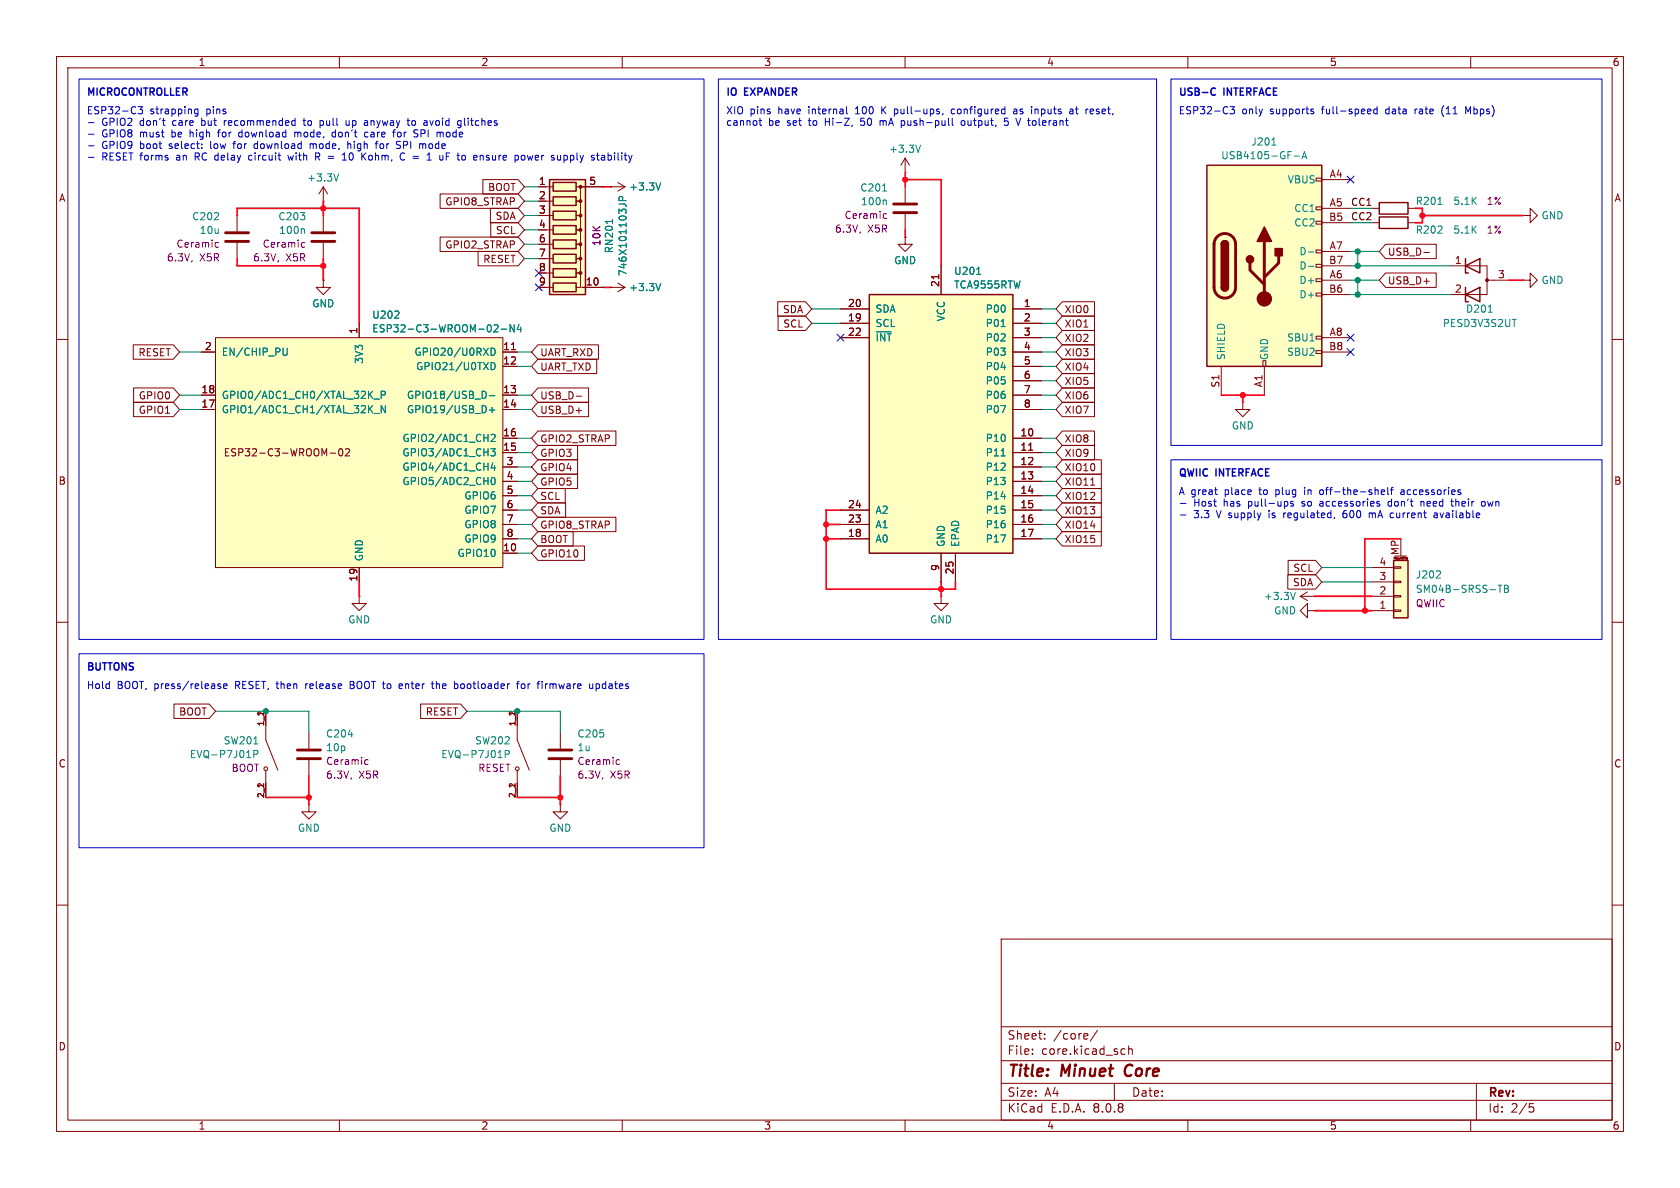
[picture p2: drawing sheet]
<svg xmlns="http://www.w3.org/2000/svg" width="297mm" height="210mm" viewBox="0 0 297 210" stroke-linecap="round" stroke-linejoin="round" font-family="sans-serif">
<g fill="none" stroke="#840000" stroke-width=".18">
<path d="M10 10h277v190h-277zM12 12h273v186h-273zM60 10v2M110 10v2M160 10v2M210 10v2M260 10v2M107.9 33h.1M107.9 33h2.6M109.2 32.3l1.3 .7M110.5 33l-1.3 .8M242.6 39.4h1.2"/>
<path d="M248.9 39.4h1.3M10 60h2M285 60h2M10 110h2M285 110h2M91.4 125.7v5.1l2.2 5.3M91.4 136.3v4.7M10 160h2M177 166h108v32h-108zM285 160h2M60 198v2M110 198v2"/>
<path d="M160 198v2M177 194.5h108M177 191.5h108M177 187.5h108M177 181.5h108M182.5 186.3v.1M182.5 185.5v.1M184.7 183.6v.1M184.7 182.8v.1M192.1 182.7l.2 .4-.7 .1M192.2 183.6l-.1 .1M194 182.1l-1.3 2"/>
<path d="M197 191.5v3M198.5 185.4l.4 .1M198.9 186.3l-.4 .1M199.5 185.5l.2-.1 .4 .1 .1 .9M199.5 184.9v1.5M210 198v2M260 198v2M261 191.5v6.5M270.4 195.1h.7M270.5 195.7h.4l.3 .3-.2 .5-.5 .1"/>
<circle cx="91.4" cy="135.9" r=".33"/>
</g>
<path d="M199.1 188.5a1.27 1.27 0 0 0 0 1.6" fill="none" stroke="#840000" stroke-width=".4"/>
<path d="M243.8 38.4h5.1v2h-5.1z" fill="none" stroke="#840000" stroke-width=".25"/>
<path d="M116.8 32.3l-.4 1.3M89.3 133.3h.6l.1-.2v-.3l-.7-.1v1.2" fill="none" stroke="#008484" stroke-width=".18"/>
<path d="M38.1 59.7h50.8v40.6h-50.8z" fill="#ffffc2"/>
<g fill="none" stroke="#840000" stroke-width=".18">
<path d="M41.9 38.1v2.8M57.1 35.6h.1M57.1 33l.8 1.3M57.1 33v2.6M57.1 38.1v2.8M57.1 33l-.7 1.3M160 33v2.8M160 37.8v2.8M242.6 36.8h1.2M248.9 36.8h1.3M38.1 59.7h50.8v40.6h-50.8zM41.9 42.9v2.8"/>
<path d="M57.1 49.5v1.3h-1.2l1.2 1.3 1.3-1.3h-1.3M57.1 49.5h.1M57.1 42.9v2.8M63.5 57.2v2.5M107.9 50.8h.1M107.9 50.8h2.6M109.2 50l1.3 .8M110.5 50.8l-1.3 .8M160 41.9v1.3h1.3l-1.3 1.3-1.3-1.3h1.3M160 41.9h.1M256.5 47h6.4v5.1h-6.4M262.9 49.5h3.8"/>
<path d="M269.2 49.5h1.3v-1.2l1.3 1.2-1.3 1.3v-1.3M269.2 49.5h.1M35.6 62.2h2.5M35.6 69.9h2.5M35.6 72.4h2.5M60 79.4l.2-.1a.68 .68 0 0 1 .4 .7 .68 .68 0 0 1-.4 .6l-.2-.1-.1-.4zM61.1 79.4l.5-.1 .2 .4-.8 .9h.8M88.9 62.2h2.5M88.9 64.8h2.5M88.9 69.9h2.5M88.9 72.4h2.5M88.9 77.5h2.5"/>
<path d="M90.4 61.8h.7M219.7 71.1v1.3h1.3l-1.3 1.3-1.3-1.3h1.3M219.7 71.1h.1M58.4 80.1h.9M88.9 97.8h2.5M88.9 80h2.5M88.9 82.6h2.5M88.9 85.1h2.5M88.9 87.6h2.5M88.9 90.2h2.5M88.9 92.7h2.5M88.9 95.3h2.5"/>
<path d="M63.5 105.4v1.3h1.3l-1.3 1.3-1.3-1.3h1.3M63.5 105.4h.1M63.5 100.3v2.6M231.1 108v1.2l-1.2-1.2 1.2-1.3v1.3h1.3M232.4 108h.1M47 125.7v5.1l2.1 5.3M47 136.3v4.7M54.6 129.5v2.8M54.6 134.4v2.8M99.1 129.5v2.8M99.1 134.4v2.8M54.6 142.2v1.3h-1.3l1.3 1.3 1.3-1.3h-1.3"/>
<path d="M54.6 142.2h.1M99.1 142.2v1.3h-1.3l1.3 1.3 1.2-1.3h-1.2M99.1 142.2h.1"/>
<circle cx="47" cy="135.9" r=".33"/>
</g>
<g fill="none" stroke="#008484" stroke-width=".18">
<path d="M59.9 30.7l-.5 1.3M156 33.8h.7M156.5 35.4l.2 .1v.7M254.2 36.1h.7M53.6 40.4l.2 .2v.7M69.7 56.3h.8M70.5 55.1v.4M87.5 57.4l.4 .1 .2 .3-.8 .9h.8M88.6 58.2h1M90.9 57.4v1.3l-.7-1.3v1.3M91.7 57.3l-.3 1h.8M92.1 57.8v.9"/>
<path d="M116.8 50.1l-.4 1.3M263.1 55.2h.7M267.3 56.5h.8M50.8 61.5l-.1 1.2-.2 .1-.3-.1M66.1 73.1h1M66.1 70.6h1M67.4 69.8h.6l.1-.2v-.3l-.7-.1v1.2M68.1 71.7v1.3l-.7-1.3v1.3M85.7 69.2l.3 .5-.3 .7M86.5 69.9h1M86.5 72.5h1M86.8 79.3h.7l-.4 .5 .4 .1v.6l-.2 .1-.5-.1"/>
<path d="M86.8 61.5a.64 .64 0 0 1 .7 .7 .64 .64 0 0 1-.7 .6zM86.8 64.1a.64 .64 0 0 1 .7 .6 .64 .64 0 0 1-.7 .6zM86.8 76.9l.5-.1 .2 .3-.7 .9h.7M87 72v1M86.9 84.5l.2-.1a.68 .68 0 0 1 .5 .6 .68 .68 0 0 1-.5 .7l-.2-.2-.1-.3zM87.1 81.8l-.3 .9h.8M87.4 82.3v.8M44.9 133.3h.6l.1-.2-.1-.3-.6-.1v1.2M44.9 131.5h.7M61.6 129.9h.8"/>
</g>
<path d="M158 37.6h4.1M158 36.1h4.1M39.9 41.1h4M39.9 42.7h4M55.1 41.1h4.1M55.1 42.7h4.1M52.6 134.1h4M52.6 132.6h4M97 134.1h4.1M97 132.6h4.1" fill="none" stroke="#840000" stroke-width=".51"/>
<path d="M156.4 37.8h.3M156.7 38.6h-.3M38.3 42.9h.3M38.6 43.6l-.3 .1M53.5 42.9h.4M53.9 43.6l-.4 .1M64.7 134.3l.4 .1M65.1 135.1h-.4M109.2 134.3l.3 .1M109.5 135.1h-.3" fill="none" stroke="#840084" stroke-width=".18"/>
<path d="M243.8 35.8h5.1v2h-5.1zM259.1 45.7v2.6h.5M259.1 50.8v2.5h.5M259.1 52.1l2.5-1.3v2.5zM259.1 47l2.5-1.3v2.6z" fill="none" stroke="#840000" stroke-width=".25"/>
<circle cx="262.9" cy="49.5" r=".25" fill="#840000" stroke="#840000" stroke-width=".18"/>
<path d="M153.7 52.1h25.4v45.7h-25.4z" fill="#ffffc2"/>
<path d="M153.7 52.1h25.4v45.7h-25.4z" fill="none" stroke="#840000" stroke-width=".25"/>
<g fill="none" stroke="#840000" stroke-width=".18">
<path d="M160 30.5h.1M160 27.9l-.7 1.3M160 27.9v2.6M160 27.9l.8 1.3M148.6 54.6h5.1M148.6 57.2h5.1M148.6 59.7h5.1M166 48.6v.7M166.4 47v5.1M179.1 54.6h5M179.1 57.2h5M179.1 59.7h5"/>
<path d="M179.1 77.5h5M179.1 62.2h5M179.1 64.8h5M179.1 67.3h5M179.1 69.9h5M179.1 72.4h5M181.9 79.6h.7M148.6 90.2h5.1M148.6 92.7h5.1M148.6 95.3h5.1M166.4 97.8v5.1M168.9 97.8v5.1"/>
<path d="M179.1 80h5M179.1 82.6h5M179.1 85.1h5M179.1 87.6h5M179.1 90.2h5M179.1 92.7h5M179.1 95.3h5M166.4 105.4v1.3h1.2l-1.2 1.3-1.3-1.3h1.3M166.4 105.4h.1"/>
</g>
<path d="M162.7 25.7l-.4 1.2M172.7 48.5h.7M177 57.7h.7M177 80.6h.7" fill="none" stroke="#008484" stroke-width=".18"/>
<path d="M213.4 29.2h20.3v35.6h-20.3z" fill="#ffffc2"/>
<g fill="none" stroke="#840000" stroke-width=".18">
<path d="M232.7 39.1h1v.5h-1zM232.7 36.6h1v.5h-1zM232.7 31.5h1v.5h-1zM233.7 31.8h5.1M233.7 36.8h5.1M233.7 39.4h5.1M269.2 38.1h1.3v-1.3l1.3 1.3-1.3 1.3v-1.3M269.2 38.1h.1M232.7 59.4h1v.5h-1zM232.7 51.8h1v.5h-1zM232.7 49.3h1v.5h-1zM232.7 46.7h1v.5h-1z"/>
<path d="M232.7 44.2h1v.5h-1zM233.7 49.5h5.1M233.7 44.5h5.1M233.7 59.7h5.1M233.7 52.1h5.1M233.7 47h5.1M215.9 64.8v5.1M223.3 63.8h.5v1h-.5zM223.5 64.8v5.1M232.7 62h1v.5h-1zM233.7 62.2h5.1"/>
</g>
<path d="M213.4 29.2h20.3v35.6h-20.3zM215.9 50.8a.64 .64 0 0 0 .6 .6 .64 .64 0 0 0 .7-.6M215.9 43.2a.64 .64 0 0 1 .6-.7 .64 .64 0 0 1 .7 .7" fill="none" stroke="#840000" stroke-width=".25"/>
<path d="M215.2 41.8a1.9 1.9 0 0 1 2.1-.4 1.9 1.9 0 0 1 1.1 1.8v7.6a1.91 1.91 0 0 1-1.9 1.9 1.91 1.91 0 0 1-1.9-1.9v-7.8l.2-.6zM221 46.5v1.3l2.5 2.5M223.5 42.7v10.1M226.1 45.2v1.3l-2.6 2.5" fill="none" stroke="#840000" stroke-width=".51"/>
<g fill="#840000" stroke="#840000" stroke-width=".25">
<path d="M215.9 50.8h1.3a.64 .64 0 0 1-.7 .6 .64 .64 0 0 1-.6-.6z"/>
<path d="M215.9 43.2h1.3v7.6h-1.3z"/>
<path d="M216.1 42.7a.64 .64 0 0 1 .7-.1 .64 .64 0 0 1 .4 .6h-1.3z"/>
<path d="M223.5 40.1l1.3 2.6h-2.6z"/>
<path d="M225.4 43.9h1.3v1.3h-1.3z"/>
<circle cx="221" cy="45.8" r=".63"/>
</g>
<circle cx="223.5" cy="52.8" r="1.27" fill="#840000" stroke="#840000" stroke-width=".18"/>
<path d="M224.9 25.6h.7M228.8 27.6h.9M230.2 28.1l.4-1.3 .4 1.3M230.3 27.7h.6M231.3 44.5h1M231.3 47.1h1" fill="none" stroke="#008484" stroke-width=".18"/>
<path d="M97.2 31.8h6.3v20.3h-6.3z" fill="#ffffc2"/>
<path d="M97.2 31.8h6.3v20.3h-6.3zM97.8 32.3h4.1v1.5h-4.1zM97.8 34.8h4.1v1.5h-4.1zM97.8 37.3h4.1v1.6h-4.1zM97.8 39.9h4.1v1.5h-4.1zM97.8 42.4h4.1v1.5h-4.1zM97.8 45h4.1v1.5h-4.1zM97.8 47.5h4.1v1.5h-4.1zM97.8 50h4.1v1.6h-4.1z" fill="none" stroke="#840000" stroke-width=".25"/>
<g fill="#840000" stroke="#840000" stroke-width=".18">
<circle cx="102.6" cy="33" r=".25"/>
<circle cx="102.6" cy="35.6" r=".25"/>
<circle cx="102.6" cy="38.1" r=".25"/>
<circle cx="102.6" cy="40.6" r=".25"/>
<circle cx="102.6" cy="43.2" r=".25"/>
<circle cx="102.6" cy="45.7" r=".25"/>
<circle cx="102.6" cy="48.3" r=".25"/>
</g>
<path d="M95.2 33h2.6M96.5 35.6h1.3M96.5 38.1h1.3M101.9 33h.7v2.6h-.7h.7v2.5h-.7h.7v2.5h-.7h.7v2.6h-.7h.7v2.5h-.7h.7v2.6h-.7h.7v2.5h-.7M102.9 33h3.8M96.5 40.6h1.3M96.5 43.2h1.3M96.5 45.7h1.3M96.5 48.3h1.3M96.5 50.8h1.3M102.9 50.8h3.8" fill="none" stroke="#840000" stroke-width=".18"/>
<path d="M108.3 38.8v.7M109.4 36.1h.9l.4 .3M110.1 35.5l-.1-.6-.1-.2-.3 .1-.2 .7h1.3" fill="none" stroke="#008484" stroke-width=".18"/>
<path d="M246.4 99.1h2.5v10.1h-2.5z" fill="#ffffc2"/>
<g fill="none" stroke="#840000" stroke-width=".18">
<path d="M77.8 34.3h13.8l1.1 1.3-1.1 1.2h-13.8zM85.4 31.7h6.2l1.1 1.3-1.1 1.3h-6.2zM86.7 36.8h4.9l1.1 1.3-1.1 1.3h-4.9zM86.8 39.4h4.8l1.1 1.2-1.1 1.3h-4.8zM95.2 33h1.3M102.9 33h3.8M107.9 33h.1M57.1 49.5h.1M63.5 57.2v2.5M77.8 41.9h13.8l1.1 1.3-1.1 1.3h-13.8zM84.5 44.4h7.1l1.1 1.3-1.1 1.3h-7.1zM102.9 50.8h3.8"/>
<path d="M107.9 50.8h.1M137.5 53.3h4.9l1.1 1.3-1.1 1.3h-4.9zM137.6 55.9h4.8l1.1 1.3-1.1 1.2h-4.8zM148.6 54.6h5.1M148.6 57.2h5.1M148.6 59.7h5.1M160 41.9h.1M166 48.6v.7M166.4 47v5.1M179.1 54.6h5M179.1 57.2h5M179.1 59.7h5"/>
<path d="M187.8 55.9h5.7v2.5h-5.7l-1.1-1.2zM187.8 58.4h5.7v2.6h-5.7l-1.1-1.3zM187.8 53.3h5.7v2.6h-5.7l-1.1-1.3zM245 48.3h8.9v2.5h-8.9l-1.2-1.3zM245 43.2h8.9v2.5h-8.9l-1.2-1.2zM251.7 44.6h1M23.6 61h7l1.1 1.2-1.1 1.3h-7zM23.6 71.1h7l1.1 1.3-1.1 1.3h-7zM23.6 68.6h7l1.1 1.3-1.1 1.2h-7zM35.6 62.2h2.5M35.6 69.9h2.5M35.6 72.4h2.5"/>
<path d="M88.9 77.5h2.5M88.9 62.2h2.5M88.9 64.8h2.5M88.9 69.9h2.5M88.9 72.4h2.5M90.4 61.8h.7M95.1 78.7h7v2.6h-7l-1.1-1.3zM95.1 68.6h8.9v2.5h-8.9l-1.1-1.2zM95.1 61h10.7v2.5h-10.7l-1.1-1.3zM95.1 71.1h8.9v2.6h-8.9l-1.1-1.3zM95.1 63.5h10.4v2.5h-10.4l-1.1-1.2zM95.1 76.2h13.8v2.5h-13.8l-1.1-1.2z"/>
<path d="M101.9 70h.9M179.1 77.5h5M179.1 62.2h5M179.1 64.8h5M179.1 67.3h5M179.1 69.9h5M179.1 72.4h5M181.9 79.6h.7M187.8 63.5h5.7v2.5h-5.7l-1.1-1.2zM187.8 68.6h5.7v2.5h-5.7l-1.1-1.2zM187.8 66h5.7v2.6h-5.7l-1.1-1.3zM187.8 71.1h5.7v2.6h-5.7l-1.1-1.3z"/>
<path d="M187.8 76.2h5.7v2.5h-5.7l-1.1-1.2zM187.8 61h5.7v2.5h-5.7l-1.1-1.3zM187.8 78.7h5.7v2.6h-5.7l-1.1-1.3zM88.9 80h2.5M88.9 82.6h2.5M88.9 85.1h2.5M88.9 87.6h2.5M88.9 90.2h2.5M88.9 92.7h2.5M88.9 95.3h2.5M88.9 97.8h2.5M95.1 91.4h13.8v2.6h-13.8l-1.1-1.3z"/>
<path d="M95.1 88.9h4.9v2.5h-4.9l-1.1-1.2zM95.1 83.8h7v2.6h-7l-1.1-1.3zM95.1 81.3h7v2.5h-7l-1.1-1.2zM95.1 94h6.2v2.5h-6.2l-1.1-1.2zM95.1 86.4h4.8v2.5h-4.8l-1.1-1.3zM95.1 96.5h8.2v2.6h-8.2l-1.1-1.3zM148.6 90.2h5.1M148.6 92.7h5.1M148.6 95.3h5.1M166.4 97.8v5.1M168.9 97.8v5.1M179.1 80h5"/>
<path d="M179.1 82.6h5M179.1 85.1h5M179.1 87.6h5M179.1 90.2h5M179.1 92.7h5M179.1 95.3h5M187.8 88.9h6.9v2.5h-6.9l-1.1-1.2zM187.8 86.4h6.9v2.5h-6.9l-1.1-1.3zM187.8 81.3h6.9v2.5h-6.9l-1.1-1.2zM187.8 83.8h6.9v2.6h-6.9l-1.1-1.3zM187.8 91.4h6.9v2.6h-6.9l-1.1-1.3zM187.8 94h6.9v2.5h-6.9l-1.1-1.2z"/>
<path d="M192.8 85.8h.7M227.7 99.1h4.9l1.1 1.2-1.1 1.3h-4.9zM246.5 98.8v-.3l.1 .2 .1-.2v.3M246.6 98.3h2.1M247.6 95.3v3M247.9 98.5v.3M248.1 98.5h.1M248.7 98.8v-.2h.1v.4M248.7 99h.1M248.7 98.8h.1M248.8 99h.1M63.5 100.3v2.6"/>
<path d="M227.7 101.6h4.9l1.1 1.3-1.1 1.2h-4.9zM229.9 105.4h2.5M229.9 105.4l1.2 .8M231.1 104.6l-1.2 .8M232.4 105.4h.1M242.6 108h3.8M242.6 105.4h3.8M242.6 102.9h3.8M242.6 100.3h3.8M246.4 100.2h1.2v.3h-1.2zM246.4 102.7h1.2v.3h-1.2zM246.4 105.3h1.2v.2h-1.2z"/>
<path d="M246.4 107.8h1.2v.3h-1.2zM30.8 124.5h6.2l1.1 1.2-1.1 1.3h-6.2zM74.4 124.5h7l1.1 1.2-1.1 1.3h-7z"/>
</g>
<path d="M246.4 99.1h2.5v10.1h-2.5z" fill="none" stroke="#840000" stroke-width=".25"/>
<g fill="none" stroke="#008484" stroke-width=".18">
<path d="M108.3 38.8v.7M109.4 36.1h.9l.4 .3M110.1 35.5l-.1-.6-.1-.2-.3 .1-.2 .7h1.3M116.8 32.3l-.4 1.3M69.7 56.3h.8M70.5 55.1v.4M87.5 57.4l.4 .1 .2 .3-.8 .9h.8M88.6 58.2h1M90.9 57.4v1.3l-.7-1.3v1.3M91.7 57.3l-.3 1h.8M92.1 57.8v.9M116.8 50.1l-.4 1.3"/>
<path d="M172.7 48.5h.7M177 57.7h.7M50.8 61.5l-.1 1.2-.2 .1-.3-.1M66.1 73.1h1M66.1 70.6h1M67.4 69.8h.6l.1-.2v-.3l-.7-.1v1.2M68.1 71.7v1.3l-.7-1.3v1.3M85.7 69.2l.3 .5-.3 .7M86.5 69.9h1M86.5 72.5h1M86.8 79.3h.7l-.4 .5 .4 .1v.6l-.2 .1-.5-.1M86.8 61.5a.64 .64 0 0 1 .7 .7 .64 .64 0 0 1-.7 .6z"/>
<path d="M86.8 64.1a.64 .64 0 0 1 .7 .6 .64 .64 0 0 1-.7 .6zM86.8 76.9l.5-.1 .2 .3-.7 .9h.7M87 72v1M86.9 84.5l.2-.1a.68 .68 0 0 1 .5 .6 .68 .68 0 0 1-.5 .7l-.2-.2-.1-.3zM87.1 81.8l-.3 .9h.8M87.4 82.3v.8M177 80.6h.7M229 104.7l-.4 1.3M254.5 101l.2 .2-.1 .3-.7 .7h.8M264.8 103.4h.7M265.2 103.4v1.3M266 103.4h.4l.2 .3-.2 .4 .2 .1 .1 .3-.3 .2h-.4z"/>
<path d="M266 104.1h.4"/>
</g>
<g fill="none" stroke="#0000c2" stroke-width=".18">
<path d="M14 14h110.5v99h-110.5zM24.4 18.9h.8l-.4 .4 .3 .2v.5l-.1 .1-.6-.1M35 19.3h-.4l-.2 .2 .1 .6h.5M35 19.3v1l-.2 .2h-.3M127 14h77.5v99h-77.5zM149.7 18.9v1l.1 .2M151.4 19.2h-.2M155.9 18.9v1.2M156.6 18.9l-.7 .7M158.2 19.3h.3M166 19.8v.3M168.8 19.3h-.4l-.2 .2 .1 .6h.5"/>
<path d="M179.2 19.3h.5l.1 .8M179.8 19.6h-.4l-.2 .2 .2 .3h.4M182.4 18.9v.1M183 19.3v.8M183.3 19.3l-.3 .1M189.1 19.3h.5l.1 .8M189.7 19.6h-.4l-.2 .2 .2 .3h.4M190.1 19.3h.5M192.8 19.3h.3l.2 .3-.6 .1M207 14h76.2v64.7h-76.2zM217.5 18.9h.7l-.4 .4 .4 .2v.5l-.2 .1-.5-.1M231.9 19.7l.3 .1 .1 .1-.2 .2h-.3"/>
<path d="M231.9 19.3h.3M241.9 19.3h.4l.1 .3-.6 .1M243.5 19.3h-.4l-.2 .2 .1 .6h.5M243.5 18.9v1.2M250.2 19.3v.8M250.4 19.3l-.2 .2M255.2 18.7a1.46 1.46 0 0 0 0 1.9M260 18.9l-.5 .9-.4-.9v1.2M15.6 21.7h1M15.6 23.7h1M15.6 25.8h1M15.6 27.8h1"/>
<path d="M38.4 23.4h.5M38.6 23.1v1.1M39.7 21.3v.9M39.7 21.4v.2M41.2 25.4h.4M41.3 25.2v1.1M42.7 23.4h-.4l-.1 .2 .1 .5 .4 .1M44.4 27.5h-.3l-.2 .2 .1 .5 .4 .1M45.4 25.4l-.4 .1-.1 .2 .1 .4 .4 .2M50.9 27.5l.2 .8 .3-.6 .2 .6M52 21.3l.2 .1M52.1 23.5l.4-.1 .2 .1"/>
<path d="M52.1 23.4v.8M52.2 20.9v1.3M52.2 22.1l-.2 .1M53.6 21.3h.4M53.7 20.9v1.1l.3 .2M54.8 25.4v.9M54.9 25.5h-.1M55.3 25.5l.1 .1M55.8 27v1.3M56.1 27.7l.4 .6M56.5 27.5l-.2 .2h-.5M56.6 21.4l.3-.1 .2 .1"/>
<path d="M57.1 22l-.2 .2-.3-.1M58.8 23.5v.6l.1 .1h.4M59.3 22.9v1.3M60.5 28.3h.7M61.2 21.3v.8l.3 .1 .2-.2M61.5 25.5l.2-.1 .3 .1v.8M61.5 25v1.3M61.7 21.3v.9M61.8 27.3v.8M64.5 23.5v.6l.2 .1h.4M64.7 23.4h.4M64.8 21.3l.2 .2v.7"/>
<path d="M65 22.1l-.1 .1M65 21.6l-.1 .1M65.2 27.6v.5l.2 .2M66.3 25.4h.5M67.4 25.4l-.2 .3v.3l.2 .3M70.3 23.5v.6l.4 .1M70.3 25h.5M70.6 25.7l.2 .2-.2 .4M71.5 28.2l-.2 .1M72.1 20.9v1.1M73.2 21.3l-.3 .1-.1 .2 .1 .4 .3 .2M74.4 22.9v1.3"/>
<path d="M74.4 23.6h.5M74.9 25.4l.4 .2v.7M76 21.3l.3 .9M78.9 27.6h.4M82.1 20.9v1.1l.2 .2M86 28.2l.3 .1M86.3 27.5l-.3 .1v.2l.3 .1M92.7 27.6v.6M93.2 27.5l.3 .8 .2-.6 .3 .6M99.7 27.5h.4l.2 .2-.1 .5h-.5M106.5 27.5h.3l.1 .8M106.9 27.8h-.4"/>
<path d="M106.9 28.2l-.4 .1M107.5 28.2l.4 .1M107.5 27v1.3M107.9 27.5h-.4M134.4 20.9v1.1l.3 .2M150.7 22.1l-.1 .2M151.2 20.1h.8M152.1 22l.2 .2M152.2 20.9l-.1 .6 .2-.1M155.6 21.3v.9M155.9 21.3l-.3 .1M158.2 20.1h.3"/>
<path d="M159.9 22l-.4 .2M166.7 20.1l-.1 .2M168.3 20.9v1.1l.2 .2M170 21.4l-.1 .5 .3 .3 .3-.1 .1-.2-.1-.5M177.6 20.9h.6M177.7 21.4h.4l.2 .5-.3 .3-.5-.2M192.8 20.1h.5M242.3 20.1h-.4M207 81.3h76.2v31.7h-76.2zM208.7 89h1M208.7 91h1M214.7 86.6h.5"/>
<path d="M215.1 87.4h.1M226.9 90.7v.8M227 90.8l-.1 .1M228.2 88.8v.2l.5 .2-.2 .3-.3-.1M230.6 86.2v.1M230.6 86.6v.8M233.5 89l-.2 .2 .2 .3M233.5 88.6l-.1 .1M233.7 86.6h-.3l-.1 .2 .1 .5 .3 .1M236 91.5l-.2 .2M237.6 90.4a.99 .99 0 0 0-.1 1.1h.4M237.9 90.7l-.4 .1-.1 .2"/>
<path d="M242.1 90.7v.8M242.1 90.8l.3-.1 .2 .2M243.8 89.1l.1 .1-.1 .3M243.8 88.6l.1 .1M244.2 87l.6-.1-.1-.3h-.3l-.2 .2v.6h.5M245.3 86.2v1.1l.2 .1M245.8 86.6h.5M245.9 88.6l-.4 .1-.1 .2 .1 .5 .4 .1M246.2 90.7h.2M246.3 86.2l-.3 .1v1.1M246.4 91.5h-.2M247.7 86.6h.5"/>
<path d="M248.2 86.9h-.4l-.2 .2 .2 .3h.4M251.2 88.8l.4-.2 .1 .2M251.2 88.6v.9M253.6 90.7h.4l.1 .8M254.1 91h-.4l-.2 .2 .2 .3h.4M256.5 88.6h.4M256.6 89.3l.3 .2M261.9 88.9l.2-.3 .3 .1 .2 .2-.2 .5-.3 .1-.2-.3M14 115.6h110.5v34.3h-110.5zM38.5 121.1l.5 .4-.1 .2h-.4M39 120.9h-.3l-.2 .2M39.5 121.3l.6-.1v-.3h-.4l-.2 .2 .1 .6h.5"/>
<path d="M54 120.9v.8M54.3 120.9l-.3 .2M61.9 121.1h.4M62.3 120.5h-.4v1.2h.5M70.7 120.9h.4l.1 .3-.6 .1M71.1 121.7h-.4M76.2 120.9h.5M76.5 121.7h.2M77.1 120.5v1.2M77.3 120.9l-.2 .1M80.8 120.9l.2 .2-.2 .6M81.5 121v.6"/>
<path d="M91.3 120.9h.5M91.8 120.5l-.3 .1v1.1M92.7 121l-.3-.1-.3 .2 .2 .6h.3l.1-.1M96.4 120.9v.8M96.6 120.9l-.2 .2M104.8 121.6l-.4 .1M104.8 120.9v.8M105.4 120.9h.4l.2 .2M105.4 120.9v1.2M106 121.5l-.2 .2h-.4"/>
</g>
<path d="M214.3 15.6h.3l.3 .1M214.9 16.7l-.3 .1h-.3" fill="none" stroke="#0000c2" stroke-width=".25"/>
<g fill="none" stroke="#008400" stroke-width=".18">
<path d="M92.7 38.1h2.5M92.7 35.6h2.5M92.7 33h2.5M238.8 39.4h3.8M238.8 36.8h3.8M92.7 43.2h2.5M92.7 45.7h2.5M92.7 40.6h2.5M143.5 54.6h5.1M143.5 57.2h5.1M184.1 54.6h2.6M184.1 59.7h2.6"/>
<path d="M184.1 57.2h2.6M238.8 52.1h17.7M238.8 44.5h5M238.8 47h17.7M238.8 49.5h5M240 44.5v2.5M240 49.5v2.6M31.7 69.9h3.9M31.7 62.2h3.9M31.7 72.4h3.9M91.4 64.8h2.6M91.4 69.9h2.6"/>
<path d="M91.4 62.2h2.6M91.4 72.4h2.6M91.4 77.5h2.6M184.1 64.8h2.6M184.1 69.9h2.6M184.1 62.2h2.6M184.1 72.4h2.6M184.1 77.5h2.6M184.1 67.3h2.6M91.4 82.6h2.6M91.4 87.6h2.6M91.4 80h2.6"/>
<path d="M91.4 90.2h2.6M91.4 85.1h2.6M91.4 97.8h2.6M91.4 95.3h2.6M91.4 92.7h2.6M184.1 82.6h2.6M184.1 87.6h2.6M184.1 80h2.6M184.1 90.2h2.6M184.1 85.1h2.6M184.1 95.3h2.6M184.1 92.7h2.6"/>
<path d="M233.7 100.3h8.9M233.7 102.9h8.9M38.1 125.7h16.5v3.8M82.5 125.7h16.6v3.8"/>
</g>
<g fill="none" stroke="#ff031a" stroke-width=".3">
<path d="M41.9 38.1v-1.3h21.6v20.4M57.1 35.6v2.5M106.7 33h1.2M160 31.8h6.4v15.2M160 30.5v2.5M251.5 38.1h17.7M251.5 36.8v2.6h-1.3M41.9 45.7v1.3h15.2M57.1 45.7v3.8M106.7 50.8h1.2M160 40.6v1.3M266.7 49.5h2.5"/>
<path d="M215.9 69.9h7.6M219.7 69.9v1.2M146 95.3h2.6M146 92.7h2.6M148.6 90.2h-2.6v13.9h22.9v-1.2M247.6 95.3h-6.3v12.7M63.5 102.9v2.5M166.4 102.9v2.5M232.4 108h10.2M232.4 105.4h10.2M54.6 137.2v5M99.1 137.2v5"/>
<path d="M47 141h7.6M91.4 141h7.7"/>
</g>
<path d="M238.2 31.1l1.2 1.3M239.4 31.1l-1.2 1.3M94.6 50.2l1.3 1.2M94.6 47.7l1.3 1.2M95.9 50.2l-1.3 1.2M95.9 47.7l-1.3 1.2M148 59.1l1.2 1.2M149.2 59.1l-1.2 1.2M238.2 59.1l1.2 1.2M239.4 59.1l-1.2 1.2M238.2 61.6l1.2 1.2M239.4 61.6l-1.2 1.2" fill="none" stroke="#000084" stroke-width=".18"/>
<g fill="#ff031a" stroke="#ff031a" stroke-width=".18">
<circle cx="166.4" cy="104.1" r=".46"/>
<circle cx="146" cy="95.3" r=".46"/>
<circle cx="146" cy="92.7" r=".46"/>
<circle cx="251.5" cy="38.1" r=".46"/>
<circle cx="54.6" cy="141" r=".46"/>
<circle cx="99.1" cy="141" r=".46"/>
<circle cx="219.7" cy="69.9" r=".46"/>
<circle cx="241.3" cy="108" r=".46"/>
<circle cx="160" cy="31.8" r=".46"/>
<circle cx="57.1" cy="47" r=".46"/>
<circle cx="57.1" cy="36.8" r=".46"/>
</g>
<g fill="#008400" stroke="#008400" stroke-width=".18">
<circle cx="240" cy="44.5" r=".46"/>
<circle cx="240" cy="52.1" r=".46"/>
<circle cx="240" cy="47" r=".46"/>
<circle cx="91.4" cy="125.7" r=".46"/>
<circle cx="47" cy="125.7" r=".46"/>
<circle cx="240" cy="49.5" r=".46"/>
</g>
<g font-size="2.8" fill="#840000">
<text x="178" y="190.9">Title:</text>
<text x="187.7" y="190.9">Minuet</text>
<text x="199.7" y="190.9">Core</text>
</g>
<g font-size="2.1" fill="#840000">
<text x="178" y="184">Sheet:</text>
<text x="186.2" y="184">/core/</text>
<text x="178" y="186.7">File:</text>
<text x="184.1" y="186.7">core.kicad_sch</text>
<text x="178" y="196.9">KiCad</text>
<text x="178" y="194.1">Size:</text>
<text x="184.7" y="194.1">A4</text>
<text x="185.7" y="196.9">E.D.A.</text>
<text x="193.3" y="196.9">8.0.8</text>
<text x="200" y="194.1">Date:</text>
<text x="263" y="194.3">Rev:</text>
<text x="263" y="196.9">Id:</text>
<text x="267.1" y="196.9">2/5</text>
</g>
<g font-size="1.8" fill="#840000">
<text x="35" y="11.9">1</text>
<text x="85" y="11.9">2</text>
<text x="135" y="11.9">3</text>
<text x="185" y="11.9">4</text>
<text x="235" y="11.9">5</text>
<text x="285" y="11.9">6</text>
<text x="10.3" y="35.9">A</text>
<text x="86.2" y="34">BOOT</text>
<text x="95.2" y="32.8">1</text>
<text x="95.2" y="35.3">2</text>
<text x="104.1" y="32.8">5</text>
<text x="235" y="31.5">A4</text>
<text x="285.3" y="35.9">A</text>
<text x="78.6" y="36.5">GPIO8_STRAP</text>
<text x="87.5" y="39.1">SDA</text>
<text x="87.6" y="41.6">SCL</text>
<text x="95.2" y="37.8">3</text>
<text x="95.2" y="40.4">4</text>
<text x="234.9" y="39.1">B5</text>
<text x="235" y="36.6">A5</text>
<text x="78.6" y="44.1">GPIO2_STRAP</text>
<text x="85.3" y="46.7">RESET</text>
<text x="95.2" y="42.9">6</text>
<text x="95.2" y="45.5">7</text>
<text x="234.9" y="46.7">B7</text>
<text x="235" y="44.2">A7</text>
<text x="245.3" y="45.4">USB_D-</text>
<text x="257.1" y="46.7">1</text>
<text x="95.2" y="48">8</text>
<text x="95.2" y="50.5">9</text>
<text x="103.5" y="50.5">10</text>
<text x="166.1" y="50.8" transform="rotate(-90 166.1 50.8)">21</text>
<text x="234.9" y="51.8">B6</text>
<text x="235" y="49.3">A6</text>
<text x="245.3" y="50.5">USB_D+</text>
<text x="257.1" y="51.8">2</text>
<text x="264.7" y="49.3">3</text>
<text x="63.2" y="59.1" transform="rotate(-90 63.2 59.1)">1</text>
<text x="138.3" y="55.6">SDA</text>
<text x="138.4" y="58.1">SCL</text>
<text x="149.8" y="56.9">19</text>
<text x="149.8" y="54.4">20</text>
<text x="149.8" y="59.4">22</text>
<text x="180.9" y="54.4">1</text>
<text x="180.9" y="56.9">2</text>
<text x="180.9" y="59.4">3</text>
<text x="188.1" y="58.1">XIO1</text>
<text x="188.1" y="55.6">XIO0</text>
<text x="235" y="59.4">A8</text>
<text x="24.4" y="63.2">RESET</text>
<text x="36.1" y="62">2</text>
<text x="88.9" y="62">11</text>
<text x="88.9" y="64.5">12</text>
<text x="95.4" y="63.2">UART_RXD</text>
<text x="95.4" y="65.7">UART_TXD</text>
<text x="180.9" y="62">4</text>
<text x="180.9" y="64.5">5</text>
<text x="188.1" y="65.7">XIO4</text>
<text x="188.1" y="60.6">XIO2</text>
<text x="188.1" y="63.2">XIO3</text>
<text x="234.9" y="62">B8</text>
<text x="24.4" y="70.8">GPIO0</text>
<text x="35.5" y="69.6">18</text>
<text x="88.9" y="69.6">13</text>
<text x="95.4" y="70.8">USB_D-</text>
<text x="180.9" y="67.1">6</text>
<text x="180.9" y="69.6">7</text>
<text x="188.1" y="70.8">XIO6</text>
<text x="188.1" y="68.3">XIO5</text>
<text x="215.6" y="68.6" transform="rotate(-90 215.6 68.6)">S1</text>
<text x="223.3" y="68.6" transform="rotate(-90 223.3 68.6)">A1</text>
<text x="24.4" y="73.3">GPIO1</text>
<text x="35.5" y="72.1">17</text>
<text x="88.9" y="72.1">14</text>
<text x="88.9" y="77.2">16</text>
<text x="95.4" y="73.3">USB_D+</text>
<text x="180.3" y="77.2">10</text>
<text x="180.9" y="72.1">8</text>
<text x="188.1" y="73.3">XIO7</text>
<text x="39.4" y="80.9">ESP32-C3-WROOM-02</text>
<text x="88.9" y="79.8">15</text>
<text x="89.5" y="82.3">3</text>
<text x="95.4" y="81">GPIO3</text>
<text x="95.4" y="83.5">GPIO4</text>
<text x="95.4" y="78.4">GPIO2_STRAP</text>
<text x="180.3" y="79.8">11</text>
<text x="180.3" y="82.3">12</text>
<text x="188.1" y="78.4">XIO8</text>
<text x="188.1" y="83.5">XIO10</text>
<text x="188.1" y="81">XIO9</text>
<text x="10.3" y="85.9">B</text>
<text x="89.5" y="84.8">4</text>
<text x="89.5" y="87.4">5</text>
<text x="89.5" y="89.9">6</text>
<text x="95.4" y="86">GPIO5</text>
<text x="95.4" y="88.6">SCL</text>
<text x="149.8" y="89.9">24</text>
<text x="180.3" y="84.8">13</text>
<text x="180.3" y="87.4">14</text>
<text x="180.3" y="89.9">15</text>
<text x="188.1" y="88.6">XIO12</text>
<text x="188.1" y="86">XIO11</text>
<text x="285.3" y="85.9">B</text>
<text x="89.5" y="92.5">7</text>
<text x="89.5" y="95">8</text>
<text x="95.4" y="93.7">GPIO8_STRAP</text>
<text x="95.4" y="91.1">SDA</text>
<text x="149.8" y="95">18</text>
<text x="149.8" y="92.5">23</text>
<text x="180.3" y="92.5">16</text>
<text x="180.3" y="95">17</text>
<text x="188.1" y="91.1">XIO13</text>
<text x="188.1" y="93.7">XIO14</text>
<text x="88.9" y="97.5">10</text>
<text x="95.4" y="96.2">BOOT</text>
<text x="95.4" y="98.7">GPIO10</text>
<text x="166.1" y="101" transform="rotate(-90 166.1 101)">9</text>
<text x="168.7" y="101.6" transform="rotate(-90 168.7 101.6)">25</text>
<text x="188.1" y="96.2">XIO15</text>
<text x="228.5" y="101.3">SCL</text>
<text x="243.8" y="100.1">4</text>
<text x="247.4" y="98.2" transform="rotate(-90 247.4 98.2)">MP</text>
<text x="63.2" y="102.9" transform="rotate(-90 63.2 102.9)">19</text>
<text x="228.5" y="103.8">SDA</text>
<text x="243.8" y="107.7">1</text>
<text x="243.8" y="105.2">2</text>
<text x="243.8" y="102.6">3</text>
<text x="31.6" y="126.7">BOOT</text>
<text x="75.2" y="126.7">RESET</text>
<text x="10.3" y="135.9">C</text>
<text x="285.3" y="135.9">C</text>
<text x="10.3" y="185.9">D</text>
<text x="285.3" y="185.9">D</text>
<text x="35" y="199.9">1</text>
<text x="85" y="199.9">2</text>
<text x="135" y="199.9">3</text>
<text x="185" y="199.9">4</text>
<text x="235" y="199.9">5</text>
<text x="285" y="199.9">6</text>
</g>
<g font-size="1.8" fill="#0000c2">
<text x="15.2" y="17.3">MICROCONTROLLER</text>
<text x="128.3" y="17.3">IO</text>
<text x="131.7" y="17.3">EXPANDER</text>
<text x="208.3" y="17.3">USB-C</text>
<text x="216.4" y="17.3">INTERFACE</text>
<text x="15.2" y="20.5">ESP32-C3</text>
<text x="18" y="22.6">GPIO2</text>
<text x="24.8" y="22.6">don't</text>
<text x="26.5" y="20.5">strapping</text>
<text x="30.8" y="22.6">care</text>
<text x="36.1" y="22.6">but</text>
<text x="36.6" y="20.5">pins</text>
<text x="40.3" y="22.6">recommended</text>
<text x="54.6" y="22.6">to</text>
<text x="57.6" y="22.6">pull</text>
<text x="62.4" y="22.6">up</text>
<text x="65.9" y="22.6">anyway</text>
<text x="73.8" y="22.6">to</text>
<text x="76.8" y="22.6">avoid</text>
<text x="83" y="22.6">glitches</text>
<text x="128.3" y="20.5">XIO</text>
<text x="128.3" y="22.6">cannot</text>
<text x="132.6" y="20.5">pins</text>
<text x="135.9" y="22.6">be</text>
<text x="137.7" y="20.5">have</text>
<text x="139.3" y="22.6">set</text>
<text x="143.2" y="20.5">internal</text>
<text x="143.3" y="22.6">to</text>
<text x="146.3" y="22.6">Hi-Z,</text>
<text x="151.7" y="20.5">100</text>
<text x="152.8" y="22.6">50</text>
<text x="156.4" y="22.6">mA</text>
<text x="156.5" y="20.5">K</text>
<text x="158.9" y="20.5">pull-ups,</text>
<text x="160.4" y="22.6">push-pull</text>
<text x="169.2" y="20.5">configured</text>
<text x="171.2" y="22.6">output,</text>
<text x="179" y="22.6">5</text>
<text x="180.5" y="20.5">as</text>
<text x="181.4" y="22.6">V tolerant</text>
<text x="183.8" y="20.5">inputs</text>
<text x="190.8" y="20.5">at</text>
<text x="193.8" y="20.5">reset,</text>
<text x="208.3" y="20.5">ESP32-C3</text>
<text x="219.6" y="20.5">only</text>
<text x="224.7" y="20.5">supports</text>
<text x="234" y="20.5">full-speed</text>
<text x="245.4" y="20.5">data</text>
<text x="250.8" y="20.5">rate</text>
<text x="255.7" y="20.5">(11</text>
<text x="260.1" y="20.5">Mbps)</text>
<text x="18" y="24.6">GPIO8</text>
<text x="18" y="26.7">GPIO9</text>
<text x="18" y="28.7">RESET forms</text>
<text x="24.8" y="24.6">must</text>
<text x="24.8" y="26.7">boot</text>
<text x="30.2" y="26.7">select:</text>
<text x="30.6" y="24.6">be</text>
<text x="31.5" y="28.7">an</text>
<text x="34" y="24.6">high</text>
<text x="34.9" y="28.7">RC delay</text>
<text x="37.6" y="26.7">low</text>
<text x="39.2" y="24.6">for</text>
<text x="42" y="26.7">for</text>
<text x="43.1" y="24.6">download</text>
<text x="44.8" y="28.7">circuit</text>
<text x="45.8" y="26.7">download</text>
<text x="52" y="28.7">with</text>
<text x="53.1" y="24.6">mode,</text>
<text x="55.9" y="26.7">mode,</text>
<text x="57" y="28.7">R =</text>
<text x="60" y="24.6">don't</text>
<text x="62.2" y="28.7">10</text>
<text x="62.7" y="26.7">high</text>
<text x="65.8" y="28.7">Kohm,</text>
<text x="65.9" y="24.6">care</text>
<text x="67.9" y="26.7">for</text>
<text x="71.2" y="24.6">for</text>
<text x="71.8" y="26.7">SPI</text>
<text x="72.8" y="28.7">C =</text>
<text x="75" y="24.6">SPI</text>
<text x="76" y="26.7">mode</text>
<text x="78" y="28.7">1</text>
<text x="79.3" y="24.6">mode</text>
<text x="80.4" y="28.7">uF</text>
<text x="83.8" y="28.7">to</text>
<text x="86.9" y="28.7">ensure</text>
<text x="94.3" y="28.7">power</text>
<text x="101" y="28.7">supply</text>
<text x="108.3" y="28.7">stability</text>
<text x="208.3" y="84.6">QWIIC</text>
<text x="208.3" y="87.8">A great</text>
<text x="211" y="89.9">Host</text>
<text x="215" y="84.6">INTERFACE</text>
<text x="216.4" y="89.9">has</text>
<text x="216.6" y="87.8">place</text>
<text x="220.9" y="89.9">pull-ups</text>
<text x="222.9" y="87.8">to</text>
<text x="226" y="87.8">plug</text>
<text x="230.6" y="89.9">so</text>
<text x="231.2" y="87.8">in</text>
<text x="234" y="89.9">accessories</text>
<text x="234.2" y="87.8">off-the-shelf</text>
<text x="246.3" y="89.9">don't</text>
<text x="248.7" y="87.8">accessories</text>
<text x="252.2" y="89.9">need</text>
<text x="257.9" y="89.9">their</text>
<text x="263.4" y="89.9">own</text>
<text x="211" y="91.9">3.3</text>
<text x="215.2" y="91.9">V supply</text>
<text x="224.8" y="91.9">is</text>
<text x="227.6" y="91.9">regulated,</text>
<text x="238.3" y="91.9">600</text>
<text x="243.1" y="91.9">mA</text>
<text x="247" y="91.9">current</text>
<text x="255" y="91.9">available</text>
<text x="15.2" y="118.9">BUTTONS</text>
<text x="15.2" y="122.1">Hold</text>
<text x="20.7" y="122.1">BOOT, press/release</text>
<text x="41.9" y="122.1">RESET, then</text>
<text x="54.7" y="122.1">release</text>
<text x="62.7" y="122.1">BOOT to</text>
<text x="71.8" y="122.1">enter</text>
<text x="77.8" y="122.1">the</text>
<text x="82" y="122.1">bootloader</text>
<text x="93.3" y="122.1">for</text>
<text x="97.1" y="122.1">firmware</text>
<text x="106.5" y="122.1">updates</text>
</g>
<g font-size="1.8" fill="#008484">
<text x="157.1" y="27.2">+3.3V</text>
<text x="215.8" y="28.4">USB4105-GF-A</text>
<text x="221.1" y="25.9">J201</text>
<text x="54.2" y="32.3">+3.3V</text>
<text x="111.1" y="33.9">+3.3V</text>
<text x="152" y="34.1">C201</text>
<text x="227.6" y="32.6">VBUS</text>
<text x="33.9" y="39.1">C202</text>
<text x="35.2" y="41.6">10u</text>
<text x="49.1" y="39.1">C203</text>
<text x="49.2" y="41.6">100n</text>
<text x="152.1" y="36.5">100n</text>
<text x="228.7" y="37.7">CC1</text>
<text x="228.7" y="40.2">CC2</text>
<text x="250.2" y="41.5">R202</text>
<text x="256.8" y="41.5">5.1K</text>
<text x="256.8" y="36.4">5.1K</text>
<text x="272.4" y="39">GND</text>
<text x="108.6" y="44.9" transform="rotate(-90 108.6 44.9)">RN201</text>
<text x="158" y="46.9">GND</text>
<text x="229.6" y="45.3">D-</text>
<text x="229.6" y="47.9">D-</text>
<text x="111" y="48.9" transform="rotate(-90 111 48.9)">746X101103JP</text>
<text x="111.1" y="51.7">+3.3V</text>
<text x="168.6" y="48.8">U201</text>
<text x="168.6" y="51.2">TCA9555RTW</text>
<text x="229.6" y="50.4">D+</text>
<text x="229.6" y="52.9">D+</text>
<text x="272.4" y="50.4">GND</text>
<text x="55.1" y="54.5">GND</text>
<text x="65.7" y="56.5">U202</text>
<text x="65.7" y="59">ESP32-C3-WROOM-02-N4</text>
<text x="154.7" y="58">SCL</text>
<text x="154.7" y="55.5">SDA</text>
<text x="167.2" y="56.9" transform="rotate(-90 167.2 56.9)">VCC</text>
<text x="174.2" y="55.5">P00</text>
<text x="174.2" y="58">P01</text>
<text x="255" y="58">PESD3V3S2UT</text>
<text x="259.1" y="55.5">D201</text>
<text x="39.1" y="63.1">EN/CHIP_PU</text>
<text x="64.4" y="64.4" transform="rotate(-90 64.4 64.4)">3V3</text>
<text x="73.2" y="63.1">GPIO20/U0RXD</text>
<text x="73.5" y="65.6">GPIO21/U0TXD</text>
<text x="154.7" y="60.6">~{INT}</text>
<text x="174.2" y="60.6">P02</text>
<text x="174.2" y="63.1">P03</text>
<text x="174.2" y="65.6">P04</text>
<text x="216.8" y="63.8" transform="rotate(-90 216.8 63.8)">SHIELD</text>
<text x="224.4" y="63.8" transform="rotate(-90 224.4 63.8)">GND</text>
<text x="227.4" y="60.6">SBU1</text>
<text x="227.4" y="63.1">SBU2</text>
<text x="39.1" y="70.7">GPIO0/ADC1_CH0/XTAL_32K_P</text>
<text x="71.8" y="70.7">GPIO18/USB_D-</text>
<text x="174.2" y="68.2">P05</text>
<text x="174.2" y="70.7">P06</text>
<text x="39.1" y="73.3">GPIO1/ADC1_CH1/XTAL_32K_N</text>
<text x="71.8" y="73.3">GPIO19/USB_D+</text>
<text x="174.2" y="73.3">P07</text>
<text x="217.7" y="76.1">GND</text>
<text x="71" y="80.9">GPIO3/ADC1_CH3</text>
<text x="71" y="78.3">GPIO2/ADC1_CH2</text>
<text x="71" y="83.4">GPIO4/ADC1_CH4</text>
<text x="174.2" y="78.3">P10</text>
<text x="174.2" y="80.9">P11</text>
<text x="174.2" y="83.4">P12</text>
<text x="71" y="86">GPIO5/ADC2_CH0</text>
<text x="82" y="88.5">GPIO6</text>
<text x="174.2" y="86">P13</text>
<text x="174.2" y="88.5">P14</text>
<text x="82" y="91">GPIO7</text>
<text x="82" y="93.6">GPIO8</text>
<text x="154.7" y="93.6">A1</text>
<text x="154.7" y="91">A2</text>
<text x="174.2" y="91">P15</text>
<text x="174.2" y="93.6">P16</text>
<text x="64.4" y="99.3" transform="rotate(-90 64.4 99.3)">GND</text>
<text x="80.8" y="98.7">GPIO10</text>
<text x="82" y="96.1">GPIO9</text>
<text x="154.7" y="96.1">A0</text>
<text x="167.2" y="96.8" transform="rotate(-90 167.2 96.8)">GND</text>
<text x="169.8" y="96.8" transform="rotate(-90 169.8 96.8)">EPAD</text>
<text x="174.2" y="96.1">P17</text>
<text x="223.3" y="106.3">+3.3V</text>
<text x="250.2" y="102.5">J202</text>
<text x="250.2" y="105">SM04B-SRSS-TB</text>
<text x="61.5" y="110.4">GND</text>
<text x="164.3" y="110.4">GND</text>
<text x="225.2" y="108.8">GND</text>
<text x="39.4" y="131.8">SW201</text>
<text x="57.5" y="130.6">C204</text>
<text x="83.9" y="131.8">SW202</text>
<text x="102" y="130.6">C205</text>
<text x="33.5" y="134.2">EVQ-P7J01P</text>
<text x="77.9" y="134.2">EVQ-P7J01P</text>
<text x="102" y="133">1u</text>
<text x="52.6" y="147.2">GND</text>
<text x="97" y="147.2">GND</text>
</g>
<g font-size="1.8" fill="#840084">
<text x="147.5" y="41.3">6.3V,</text>
<text x="149.2" y="38.9">Ceramic</text>
<text x="153.4" y="41.3">X5R</text>
<text x="262.7" y="41.5">1%</text>
<text x="262.7" y="36.4">1%</text>
<text x="29.4" y="46.4">6.3V,</text>
<text x="31.1" y="44">Ceramic</text>
<text x="35.3" y="46.4">X5R</text>
<text x="44.6" y="46.4">6.3V,</text>
<text x="46.3" y="44">Ceramic</text>
<text x="50.5" y="46.4">X5R</text>
<text x="106.4" y="43.6" transform="rotate(-90 106.4 43.6)">10K</text>
<text x="250.2" y="107.5">QWIIC</text>
<text x="40.8" y="136.6">BOOT</text>
<text x="57.5" y="135.4">Ceramic</text>
<text x="57.5" y="133">10p</text>
<text x="57.5" y="137.9">6.3V,</text>
<text x="63.4" y="137.9">X5R</text>
<text x="84.4" y="136.6">RESET</text>
<text x="102" y="135.4">Ceramic</text>
<text x="102" y="137.9">6.3V,</text>
<text x="107.9" y="137.9">X5R</text>
</g>
<g font-size="1.8">
<text x="238.8" y="39">CC2</text>
<text x="238.8" y="36.5">CC1</text>
</g>
<text font-size="1.8" fill="#ff031a" x="250.2" y="36.4">R201</text>
<g font-size="1.4" fill="#840000">
<text x="46.7" y="128.5" transform="rotate(-90 46.7 128.5)">1_1</text>
<text x="46.7" y="126.9" transform="rotate(-90 46.7 126.9)">2</text>
<text x="91.2" y="128.5" transform="rotate(-90 91.2 128.5)">1_1</text>
<text x="91.2" y="126.9" transform="rotate(-90 91.2 126.9)">2</text>
<text x="46.7" y="141.2" transform="rotate(-90 46.7 141.2)">2_1</text>
<text x="46.7" y="139.6" transform="rotate(-90 46.7 139.6)">2</text>
<text x="91.2" y="141.2" transform="rotate(-90 91.2 141.2)">2_1</text>
<text x="91.2" y="139.6" transform="rotate(-90 91.2 139.6)">2</text>
</g>
<text font-size=".5" fill="#840000" x="246.2" y="99.1">Mounting</text>
</svg>
